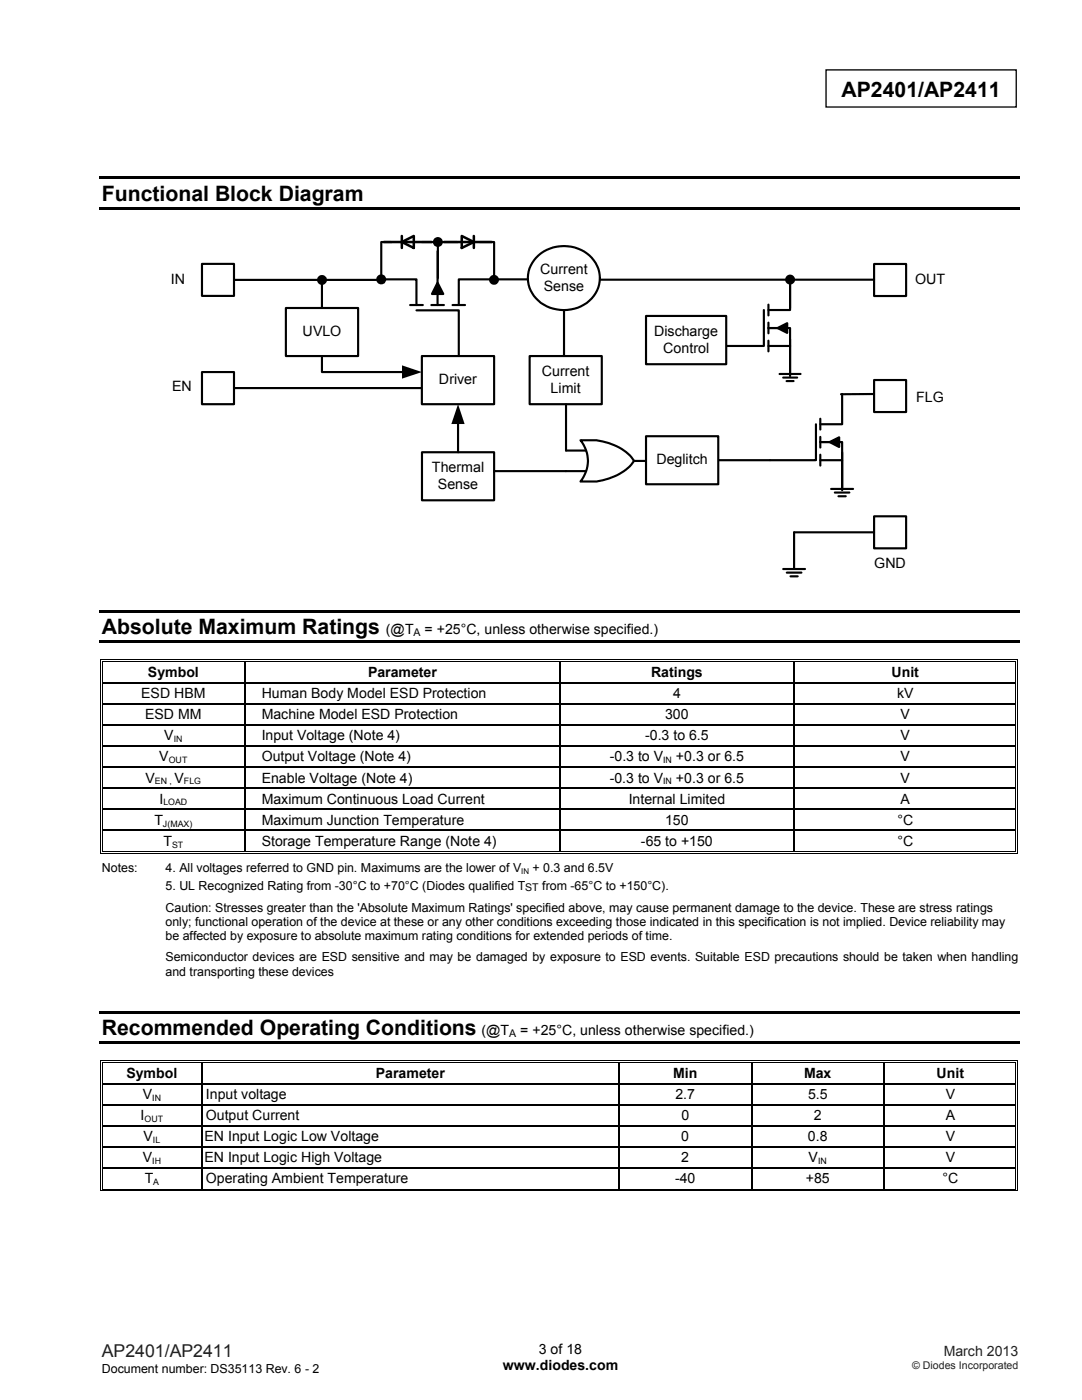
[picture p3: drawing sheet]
<svg xmlns="http://www.w3.org/2000/svg" width="216mm" height="279mm" viewBox="0 0 216 279" stroke-linecap="round" stroke-linejoin="round" font-family="sans-serif">
<path d="M164.8 13.9h38v7.5h-38z" fill="none" stroke="#000" stroke-width=".26"/>
<path d="M19.8 35.2h183.6v.5h-183.6zM19.8 41.3h183.6v.5h-183.6z" fill="#000"/>
<path d="M174.4 78.6l-6.6 .1M143.3 91.8h10.3" fill="none" stroke="#000" stroke-width=".43"/>
<path d="M84.2 90.3h14.4v9.5h-14.4z" fill="#fff"/>
<path d="M84.2 90.3h14.4v9.5h-14.4z" fill="none" stroke="#000" stroke-width=".43"/>
<path d="M40.3 74.3h6.4v6.4h-6.4z" fill="#fff"/>
<path d="M40.3 74.3h6.4v6.4h-6.4z" fill="none" stroke="#000" stroke-width=".43"/>
<path d="M40.3 52.7h6.4v6.4h-6.4z" fill="#fff"/>
<path d="M40.3 52.7h6.4v6.4h-6.4z" fill="none" stroke="#000" stroke-width=".43"/>
<path d="M174.4 103h6.4v6.4h-6.4z" fill="#fff"/>
<path d="M174.4 103h6.4v6.4h-6.4z" fill="none" stroke="#000" stroke-width=".43"/>
<path d="M174.4 75.8h6.4v6.4h-6.4z" fill="#fff"/>
<path d="M174.4 75.8h6.4v6.4h-6.4z" fill="none" stroke="#000" stroke-width=".43"/>
<path d="M174.4 52.7h6.4v6.4h-6.4z" fill="#fff"/>
<path d="M78.2 48.3h-2.1v7.5h7v5.1M87.3 50.1v10.8M87.3 56.4l1.2 2.3h-2.3zM95.7 48.3h2.9v7.5M98.6 55.8h-7.1v5.1M174.4 52.7h6.4v6.4h-6.4zM81.8 60.9h2.6M83.1 61.9h8.4v10.7M86.1 60.9h2.5M90.3 60.9h2.5M91.4 84.3v6" fill="none" stroke="#000" stroke-width=".43"/>
<g fill="#000">
<path d="M87.3 56.4l1.2 2.3h-2.3zM91.4 80.7l1.3 3.9h-2.6z"/>
<circle cx="76.1" cy="55.8" r=".98"/>
<circle cx="98.6" cy="55.8" r=".99"/>
</g>
<path d="M57 61.5h14.5v9.6h-14.5z" fill="#fff"/>
<path d="M57 61.5h14.5v9.6h-14.5z" fill="none" stroke="#000" stroke-width=".43"/>
<path d="M105.7 71.1h14.4v9.6h-14.4z" fill="#fff"/>
<path d="M105.7 71.1h14.4v9.6h-14.4z" fill="none" stroke="#000" stroke-width=".43"/>
<path d="M107 51.4a7.6 7.6 0 0 1 12.4 2.2 6.5 6.5 0 0 1-6.2 8.2 6.9 6.9 0 0 1-7.9-6.3l.1-.7a6.1 6.1 0 0 1 1.6-3.4z" fill-rule="evenodd" fill="#fff"/>
<path d="M84.2 48.3h7.2M98.6 55.8h6.7M107 51.4a7.6 7.6 0 0 1 12.4 2.2 6.5 6.5 0 0 1-6.2 8.2 6.9 6.9 0 0 1-7.9-6.3l.1-.7a6.1 6.1 0 0 1 1.6-3.4zM119.7 55.8h54.7M112.5 61.9v9.2M112.9 89.9h8.3M112.9 94h8.3M121.2 92h8.2" fill="none" stroke="#000" stroke-width=".43"/>
<path d="M115.8 87.9a13.2 13.2 0 0 1 7.8 1.4l2.1 1.6 .8 1.1a9.5 9.5 0 0 1-6.2 3.8l-1.3 .3h-3.2a6.4 6.4 0 0 0 0-8.2z" fill-rule="evenodd" fill="#fff"/>
<path d="M98.6 94h14.3M112.9 80.7v9.2M115.8 87.9a13.2 13.2 0 0 1 7.8 1.4l2.1 1.6 .8 1.1a9.5 9.5 0 0 1-6.2 3.8l-1.3 .3h-3.2a6.4 6.4 0 0 0 0-8.2z" fill="none" stroke="#000" stroke-width=".43"/>
<path d="M128.9 87.1h14.4v9.5h-14.4z" fill="#fff"/>
<path d="M46.7 55.9h29.5M64.2 55.9v5.6M46.7 77.4h37.5M64.2 71.1v3.2h16.4M128.9 87.1h14.4v9.5h-14.4z" fill="none" stroke="#000" stroke-width=".43"/>
<g fill="#000">
<path d="M80.2 72.9l4 1.4-4 1.3z"/>
<circle cx="64.3" cy="55.9" r="1"/>
</g>
<path d="M92.1 47.1l2.5 1.2-2.5 1.2z" fill="#fff"/>
<path d="M88.6 48.3h9.5M92.1 47.1l2.5 1.2-2.5 1.2zM94.6 47.1v2.4" fill="none" stroke="#000" stroke-width=".5"/>
<path d="M80.2 48.3l2.4-1.2v2.4z" fill="#fff"/>
<path d="M76.6 48.3h9.6M80.2 48.3l2.4-1.2v2.4zM80.2 47.1v2.4" fill="none" stroke="#000" stroke-width=".5"/>
<path d="M87.4 48.3v7.2M157.6 55.9v6h-4.3M152.4 61.9v7.1h-9.1M153.3 69h4.3v6.1M153.3 60.8v2.1M153.3 64.4v2.1M153.3 68v2.1M155.2 65.5l1.9-1v1.9zM156.9 65.5h-3.6h4.3v3.5" fill="none" stroke="#000" stroke-width=".43"/>
<g fill="#000">
<path d="M155.2 65.5l1.9-1v1.9z"/>
<circle cx="87.4" cy="48.3" r="1"/>
</g>
<path d="M128.9 63.1h16v9.6h-16z" fill="#fff"/>
<g fill="none" stroke="#000" stroke-width=".43">
<path d="M157.6 55.8v5.7M128.9 63.1h16v9.6h-16zM155.6 74.6h4.1M156.3 75.4h2.8M157 76.1h1.3M157.6 67.7v6.9M168 78.6v6.1h-4.3M162.8 84.7v7.1h-9.2M163.7 91.8h4.3v6M163.7 83.6v2.1M163.7 87.2v2.1M163.7 90.7v2.2"/>
<path d="M165.5 88.2l1.9-.9v1.9zM165.8 97.6h4.4M166.6 98.3h2.9M167.3 88.2h-3.6h4.3v3.6M167.3 99h1.5M168 90.3v7.3M156.3 113.6h4.3M157 114.3h2.9M157.7 115h1.5M174.4 106.2h-15.9v7.4"/>
</g>
<g fill="#000">
<path d="M165.5 88.2l1.9-.9v1.9z"/>
<circle cx="157.7" cy="55.8" r=".99"/>
</g>
<path d="M84.2 71.1h14.4v9.6h-14.4z" fill="#fff"/>
<path d="M84.2 71.1h14.4v9.6h-14.4z" fill="none" stroke="#000" stroke-width=".43"/>
<g fill="#000">
<path d="M19.8 121.8h183.6v.5h-183.6zM19.8 127.8h183.6v.6h-183.6zM20.1 131.6h.1v.5h-.1zM20.1 131.6h.5v.2h-.5zM20.1 136.1h.1v.3h-.1zM20.4 132h.2v.1h-.2zM20.4 136.1h.2v.3h-.2zM48.8 132.1h.2zM48.8 131.6h.5v.2h-.5zM48.8 132h.5v.1h-.5zM48.8 136.1h.2v.3h-.2zM111.6 132.1h.3z"/>
<path d="M111.6 131.6h.5v.2h-.5zM111.6 132h.5v.1h-.5zM111.6 136.1h.3v.3h-.3zM158.3 132.1h.3zM158.3 131.6h.5v.2h-.5zM158.3 132h.5v.1h-.5zM158.3 136.1h.3v.3h-.3zM202.6 131.6h.5v.2h-.5zM202.6 132h.2v.1h-.2zM202.6 136.1h.2v.3h-.2zM203 131.6h.1v.5h-.1zM203 136.1h.1v.3h-.1z"/>
<path d="M20.1 140.3h.1v.3h-.1zM20.1 144.5h.1v.3h-.1zM20.1 148.7h.1v.3h-.1zM20.1 153h.1v.2h-.1zM20.1 157.2h.1v.3h-.1zM20.4 140.3h.2v.3h-.2zM20.4 144.5h.2v.3h-.2zM20.4 148.7h.2v.3h-.2zM20.4 153h.2v.2h-.2zM20.4 157.2h.2v.3h-.2zM48.8 140.3h.2v.3h-.2zM48.8 144.5h.2v.3h-.2z"/>
<path d="M48.8 148.7h.2v.3h-.2zM48.8 153h.2v.2h-.2zM48.8 157.2h.2v.3h-.2zM111.6 140.3h.3v.3h-.3zM111.6 144.5h.3v.3h-.3zM111.6 148.7h.3v.3h-.3zM111.6 153h.3v.2h-.3zM111.6 157.2h.3v.3h-.3zM158.3 140.3h.3v.3h-.3zM158.3 144.5h.3v.3h-.3zM158.3 148.7h.3v.3h-.3zM158.3 153h.3v.2h-.3z"/>
<path d="M158.3 157.2h.3v.3h-.3zM202.6 140.3h.2v.3h-.2zM202.6 144.5h.2v.3h-.2zM202.6 148.7h.2v.3h-.2zM202.6 153h.2v.2h-.2zM202.6 157.2h.2v.3h-.2zM203 140.3h.1v.3h-.1zM203 144.5h.1v.3h-.1zM203 148.7h.1v.3h-.1zM203 153h.1v.2h-.1zM203 157.2h.1v.3h-.1zM20.1 161.4h.1v.3h-.1z"/>
<path d="M20.1 165.6h.1v.3h-.1zM20.1 170.2h.5v.1h-.5zM20.4 161.4h.2v.3h-.2zM20.4 165.6h.2v.3h-.2zM20.4 169.8h.2v.2h-.2zM48.8 161.4h.2v.3h-.2zM48.8 165.6h.2v.3h-.2zM48.8 169.8h.5v.2h-.5zM111.6 161.4h.3v.3h-.3zM111.6 165.6h.3v.3h-.3zM111.6 169.8h.5v.2h-.5zM158.3 161.4h.3v.3h-.3z"/>
<path d="M158.3 165.6h.3v.3h-.3zM158.3 169.8h.5v.2h-.5zM158.3 170.2h.5v.1h-.5zM202.6 161.4h.2v.3h-.2zM202.6 165.6h.2v.3h-.2zM202.6 170.2h.5v.1h-.5zM202.6 169.8h.2v.2h-.2zM203 161.4h.1v.3h-.1zM203 165.6h.1v.3h-.1zM203 169.8h.1v.5h-.1zM19.8 201.8h183.6v.5h-183.6zM19.8 207.9h183.6v.5h-183.6z"/>
<path d="M20.1 211.6h.1v.6h-.1zM20.1 211.6h.5v.2h-.5zM20.1 216.1h.1v.3h-.1zM20.4 212h.2v.2h-.2zM20.4 216.1h.2v.3h-.2zM40.2 212.2h.2zM40.2 211.6h.5v.2h-.5zM40.2 212h.5v.2h-.5zM40.2 216.1h.2v.3h-.2zM123.4 212.2h.2zM123.4 211.6h.5v.2h-.5zM123.4 212h.5v.2h-.5z"/>
<path d="M123.4 216.1h.2v.3h-.2zM149.8 212.2h.3zM149.8 211.6h.5v.2h-.5zM149.8 212h.5v.2h-.5zM149.8 216.1h.3v.3h-.3zM176.3 212.2h.3zM176.3 211.6h.5v.2h-.5zM176.3 212h.5v.2h-.5zM176.3 216.1h.3v.3h-.3zM202.6 211.6h.5v.2h-.5zM202.6 212h.2v.2h-.2zM202.6 216.1h.2v.3h-.2z"/>
<path d="M203 211.6h.1v.6h-.1zM203 216.1h.1v.3h-.1zM20.1 220.3h.1v.3h-.1zM20.1 224.6h.1v.2h-.1zM20.1 228.8h.1v.2h-.1zM20.1 233h.1v.3h-.1zM20.1 237.6h.5v.1h-.5zM20.4 220.3h.2v.3h-.2zM20.4 224.6h.2v.2h-.2zM20.4 228.8h.2v.2h-.2zM20.4 233h.2v.3h-.2zM20.4 237.2h.2v.2h-.2z"/>
<path d="M40.2 220.3h.2v.3h-.2zM40.2 224.6h.2v.2h-.2zM40.2 228.8h.2v.2h-.2zM40.2 233h.2v.3h-.2zM40.2 237.2h.5v.2h-.5zM123.4 220.3h.2v.3h-.2zM123.4 224.6h.2v.2h-.2zM123.4 228.8h.2v.2h-.2zM123.4 233h.2v.3h-.2zM123.4 237.2h.5v.2h-.5zM149.8 220.3h.3v.3h-.3zM149.8 224.6h.3v.2h-.3z"/>
<path d="M149.8 228.8h.3v.2h-.3zM149.8 233h.3v.3h-.3zM149.8 237.2h.5v.2h-.5zM176.3 220.3h.3v.3h-.3zM176.3 224.6h.3v.2h-.3zM176.3 228.8h.3v.2h-.3zM176.3 233h.3v.3h-.3zM176.3 237.2h.5v.2h-.5zM202.6 220.3h.2v.3h-.2zM202.6 224.6h.2v.2h-.2zM202.6 228.8h.2v.2h-.2zM202.6 233h.2v.3h-.2z"/>
<path d="M202.6 237.6h.5v.1h-.5zM202.6 237.2h.2v.2h-.2zM203 220.3h.1v.3h-.1zM203 224.6h.1v.2h-.1zM203 228.8h.1v.2h-.1zM203 233h.1v.3h-.1zM203 237.2h.1v.5h-.1z"/>
</g>
<g fill="none" stroke="#000" stroke-width=".2">
<path d="M20.2 132.1v4M20.2 136.4v3.9M20.5 132.1v4M20.5 136.4v3.9M20.6 131.7h28.2M20.6 132h28.2M49.3 131.7h62.3M49.3 132h62.3M112.1 131.7h46.2M112.1 132h46.2M158.8 131.7h43.8M158.8 132h43.8"/>
<path d="M202.7 132.1v4M202.7 136.4v3.9M203.1 132.1v4M203.1 136.4v3.9M20.2 140.6v3.9M20.2 144.8v3.9M20.2 149v4M20.2 153.2v4M20.2 157.5v3.9M20.5 140.6v3.9M20.5 144.8v3.9M20.5 149v4"/>
<path d="M20.5 153.2v4M20.5 157.5v3.9M202.7 140.6v3.9M202.7 144.8v3.9M202.7 149v4M202.7 153.2v4M202.7 157.5v3.9M203.1 140.6v3.9M203.1 144.8v3.9M203.1 149v4M203.1 153.2v4M203.1 157.5v3.9"/>
<path d="M20.2 161.7v3.9M20.2 165.9v4.4M20.5 161.7v3.9M20.5 165.9v3.9M20.6 170.3h137.7M20.6 169.9h28.2M49.3 169.9h62.3M112.1 169.9h46.2M158.8 170.3h43.8M158.8 169.9h43.8M202.7 161.7v3.9M202.7 165.9v3.9"/>
<path d="M203.1 161.7v3.9M203.1 165.9v3.9M20.2 212.2v3.9M20.2 216.4v3.9M20.5 212.2v3.9M20.5 216.4v3.9M20.6 211.7h19.6M20.6 212.1h19.6M40.7 211.7h82.7M40.7 212.1h82.7M123.9 211.7h25.9M123.9 212.1h25.9"/>
<path d="M150.3 211.7h26M150.3 212.1h26M176.8 211.7h25.8M176.8 212.1h25.8M202.7 212.2v3.9M202.7 216.4v3.9M203.1 212.2v3.9M203.1 216.4v3.9M20.2 220.6v4M20.2 224.8v4M20.2 229v4M20.2 233.3v4.4"/>
<path d="M20.5 220.6v4M20.5 224.8v4M20.5 229v4M20.5 233.3v3.9M20.6 237.6h182M20.6 237.3h19.6M40.7 237.3h82.7M123.9 237.3h25.9M150.3 237.3h26M176.8 237.3h25.8M202.7 220.6v4M202.7 224.8v4"/>
<path d="M202.7 229v4M202.7 233.3v3.9M203.1 220.6v4M203.1 224.8v4M203.1 229v4M203.1 233.3v3.9"/>
</g>
<g fill="none" stroke="#000" stroke-width=".25">
<path d="M20.6 136.2h28.2M48.9 132.1v4M48.9 136.4v3.9M49 136.2h62.6M111.8 132.1v4M111.8 136.4v3.9M111.9 136.2h46.4M158.4 132.1v4M158.4 136.4v3.9M158.6 136.2h44M20.6 140.4h28.2M20.6 144.7h28.2"/>
<path d="M20.6 148.9h28.2M20.6 153.1h28.2M20.6 157.3h28.2M48.9 140.6v3.9M48.9 144.8v3.9M48.9 149v4M48.9 153.2v4M48.9 157.5v3.9M49 140.4h62.6M49 144.7h62.6M49 148.9h62.6M49 153.1h62.6"/>
<path d="M49 157.3h62.6M111.8 140.6v3.9M111.8 144.8v3.9M111.8 149v4M111.8 153.2v4M111.8 157.5v3.9M111.9 140.4h46.4M111.9 144.7h46.4M111.9 148.9h46.4M111.9 153.1h46.4M111.9 157.3h46.4M158.4 140.6v3.9"/>
<path d="M158.4 144.8v3.9M158.4 149v4M158.4 153.2v4M158.4 157.5v3.9M158.6 140.4h44M158.6 144.7h44M158.6 148.9h44M158.6 153.1h44M158.6 157.3h44M20.6 161.5h28.2M20.6 165.7h28.2M48.9 161.7v3.9"/>
<path d="M48.9 165.9v3.9M49 161.5h62.6M49 165.7h62.6M111.8 161.7v3.9M111.8 165.9v3.9M111.9 161.5h46.4M111.9 165.7h46.4M158.4 161.7v3.9M158.4 165.9v3.9M158.6 161.5h44M158.6 165.7h44M20.6 216.2h19.6"/>
<path d="M40.3 212.2v3.9M40.3 216.4v3.9M40.4 216.2h83M123.5 212.2v3.9M123.5 216.4v3.9M123.6 216.2h26.2M150 212.2v3.9M150 216.4v3.9M150.1 216.2h26.2M176.4 212.2v3.9M176.4 216.4v3.9M176.6 216.2h26"/>
<path d="M20.6 220.5h19.6M20.6 224.7h19.6M20.6 228.9h19.6M20.6 233.1h19.6M40.3 220.6v4M40.3 224.8v4M40.3 229v4M40.3 233.3v3.9M40.4 220.5h83M40.4 224.7h83M40.4 228.9h83M40.4 233.1h83"/>
<path d="M123.5 220.6v4M123.5 224.8v4M123.5 229v4M123.5 233.3v3.9M123.6 220.5h26.2M123.6 224.7h26.2M123.6 228.9h26.2M123.6 233.1h26.2M150 220.6v4M150 224.8v4M150 229v4M150 233.3v3.9"/>
<path d="M150.1 220.5h26.2M150.1 224.7h26.2M150.1 228.9h26.2M150.1 233.1h26.2M176.4 220.6v4M176.4 224.8v4M176.4 229v4M176.4 233.3v3.9M176.6 220.5h26M176.6 224.7h26M176.6 228.9h26M176.6 233.1h26"/>
</g>
<g font-size="4.2">
<text x="167.9" y="19.3">AP2401/AP2411</text>
<text x="20.3" y="40">Functional Block Diagram</text>
<text x="20.3" y="126.6">Absolute Maximum Ratings</text>
<text x="20.3" y="206.6">Recommended Operating Conditions</text>
</g>
<text font-size="3.5" fill="#231f20" x="20.3" y="270.9">AP2401/AP2411</text>
<g font-size="2.8">
<text x="34.1" y="56.7">IN</text>
<text x="107.8" y="54.7">Current</text>
<text x="108.5" y="58.1">Sense</text>
<text x="182.6" y="56.7">OUT</text>
<text x="60.4" y="67.1">UVLO</text>
<text x="130.5" y="67">Discharge</text>
<text x="132.3" y="70.4">Control</text>
<text x="34.3" y="77.9">EN</text>
<text x="87.6" y="76.7">Driver</text>
<text x="108.1" y="75">Current</text>
<text x="109.9" y="78.4">Limit</text>
<text x="182.8" y="80.2">FLG</text>
<text x="86.2" y="94.2">Thermal</text>
<text x="131" y="92.7">Deglitch</text>
<text x="87.4" y="97.6">Sense</text>
<text x="174.5" y="113.4">GND</text>
<text x="77" y="126.6">(@T</text>
<text x="84.7" y="126.6">= +25°C, unless otherwise specified.)</text>
<text x="29.5" y="135.1">Symbol</text>
<text x="73.4" y="135.1">Parameter</text>
<text x="129.9" y="135.1">Ratings</text>
<text x="177.9" y="135.1">Unit</text>
<text x="28.2" y="139.3">ESD HBM</text>
<text x="29" y="143.5">ESD MM</text>
<text x="52.2" y="143.5">Machine Model ESD Protection</text>
<text x="52.2" y="139.3">Human Body Model ESD Protection</text>
<text x="132.7" y="143.5">300</text>
<text x="134.3" y="139.3">4</text>
<text x="179" y="139.3">kV</text>
<text x="179.7" y="143.5">V</text>
<text x="32.8" y="147.7">V</text>
<text x="52.2" y="147.7">Input Voltage (Note 4)</text>
<text x="128.7" y="147.7">-0.3 to 6.5</text>
<text x="179.7" y="147.7">V</text>
<text x="31.8" y="152">V</text>
<text x="52.2" y="152">Output Voltage (Note 4)</text>
<text x="121.7" y="152">-0.3 to V</text>
<text x="134.9" y="152">+0.3 or 6.5</text>
<text x="179.7" y="152">V</text>
<text x="29" y="156.2">V</text>
<text x="31.8" y="160.4">I</text>
<text x="34.8" y="156.2">V</text>
<text x="52.2" y="160.4">Maximum Continuous Load Current</text>
<text x="52.2" y="156.2">Enable Voltage (Note 4)</text>
<text x="121.7" y="156.2">-0.3 to V</text>
<text x="125.4" y="160.4">Internal Limited</text>
<text x="134.9" y="156.2">+0.3 or 6.5</text>
<text x="179.7" y="160.4">A</text>
<text x="179.7" y="156.2">V</text>
<text x="30.8" y="164.6">T</text>
<text x="52.2" y="164.6">Maximum Junction Temperature</text>
<text x="132.7" y="164.6">150</text>
<text x="179.1" y="164.6">°C</text>
<text x="32.6" y="168.8">T</text>
<text x="52.2" y="168.8">Storage Temperature Range (Note 4)</text>
<text x="127.9" y="168.8">-65 to +150</text>
<text x="179.1" y="168.8">°C</text>
<text x="96.1" y="206.6">(@T</text>
<text x="103.8" y="206.6">= +25°C, unless otherwise specified.)</text>
<text x="25.2" y="215.1">Symbol</text>
<text x="75" y="215.1">Parameter</text>
<text x="134.3" y="215.1">Min</text>
<text x="160.4" y="215.1">Max</text>
<text x="186.9" y="215.1">Unit</text>
<text x="28.5" y="219.3">V</text>
<text x="41.1" y="219.3">Input voltage</text>
<text x="134.8" y="219.3">2.7</text>
<text x="161.2" y="219.3">5.5</text>
<text x="188.7" y="219.3">V</text>
<text x="28.1" y="223.5">I</text>
<text x="28.6" y="227.8">V</text>
<text x="40.8" y="227.8">EN Input Logic Low Voltage</text>
<text x="41.1" y="223.5">Output Current</text>
<text x="135.9" y="227.8">0</text>
<text x="136" y="223.5">0</text>
<text x="161.2" y="227.8">0.8</text>
<text x="162.4" y="223.5">2</text>
<text x="188.7" y="227.8">V</text>
<text x="188.7" y="223.5">A</text>
<text x="28.5" y="232">V</text>
<text x="40.8" y="232">EN Input Logic High Voltage</text>
<text x="135.9" y="232">2</text>
<text x="161.3" y="232">V</text>
<text x="188.7" y="232">V</text>
<text x="28.9" y="236.2">T</text>
<text x="41.1" y="236.2">Operating Ambient Temperature</text>
<text x="134.7" y="236.2">-40</text>
<text x="160.8" y="236.2">+85</text>
<text x="188.1" y="236.2">°C</text>
<text x="100.3" y="273.5">www.diodes.com</text>
<text x="107.5" y="270.2">3 of 18</text>
</g>
<text font-size="2.8" fill="#231f20" x="188.3" y="270.6">March 2013</text>
<g font-size="2.5">
<text x="20.3" y="174">Notes:</text>
<text x="33" y="177.5">5. UL Recognized Rating from -30°C to +70°C (Diodes qualified T</text>
<text x="33" y="174">4. All voltages referred to GND pin. Maximums are the lower of V</text>
<text x="106.3" y="174">+ 0.3 and 6.5V</text>
<text x="108.2" y="177.5">from -65°C to +150°C).</text>
<text x="33" y="181.9">Caution: Stresses greater than the 'Absolute Maximum Ratings' specified above, may cause permanent damage to the device. These are stress ratings</text>
<text x="33" y="184.8">only; functional operation of the device at these or any other conditions exceeding those indicated in this specification is not implied. Device reliability may</text>
<text x="33" y="187.6">be affected by exposure to absolute maximum rating conditions for extended periods of time.</text>
<text x="33" y="191.9">Semiconductor devices are ESD sensitive and may be damaged by exposure to ESD events. Suitable ESD precautions should be taken when handling</text>
<text x="33" y="194.7">and transporting these devices</text>
<text x="20.3" y="274">Document number: DS35113 Rev. 6 - 2</text>
</g>
<g font-size="2.1">
<text x="82.5" y="127">A</text>
<text x="104.8" y="177.9">ST</text>
<text x="101.6" y="207">A</text>
</g>
<text font-size="2.1" fill="#231f20" x="182" y="273.2">© Diodes Incorporated</text>
<g font-size="1.8">
<text x="34.7" y="148.1">IN</text>
<text x="33.7" y="152.3">OUT</text>
<text x="132.3" y="152.3">IN</text>
<text x="30.9" y="156.5">EN ,</text>
<text x="32.6" y="160.7">LOAD</text>
<text x="36.7" y="156.5">FLG</text>
<text x="132.3" y="156.5">IN</text>
<text x="32.5" y="165">J(MAX)</text>
<text x="34.3" y="169.2">ST</text>
<text x="30.4" y="219.7">IN</text>
<text x="28.9" y="223.9">OUT</text>
<text x="30.4" y="232.3">IH</text>
<text x="30.5" y="228.1">IL</text>
<text x="163.2" y="232.3">IN</text>
<text x="30.6" y="236.5">A</text>
</g>
<text font-size="1.6" x="104" y="174.4">IN</text>
</svg>
